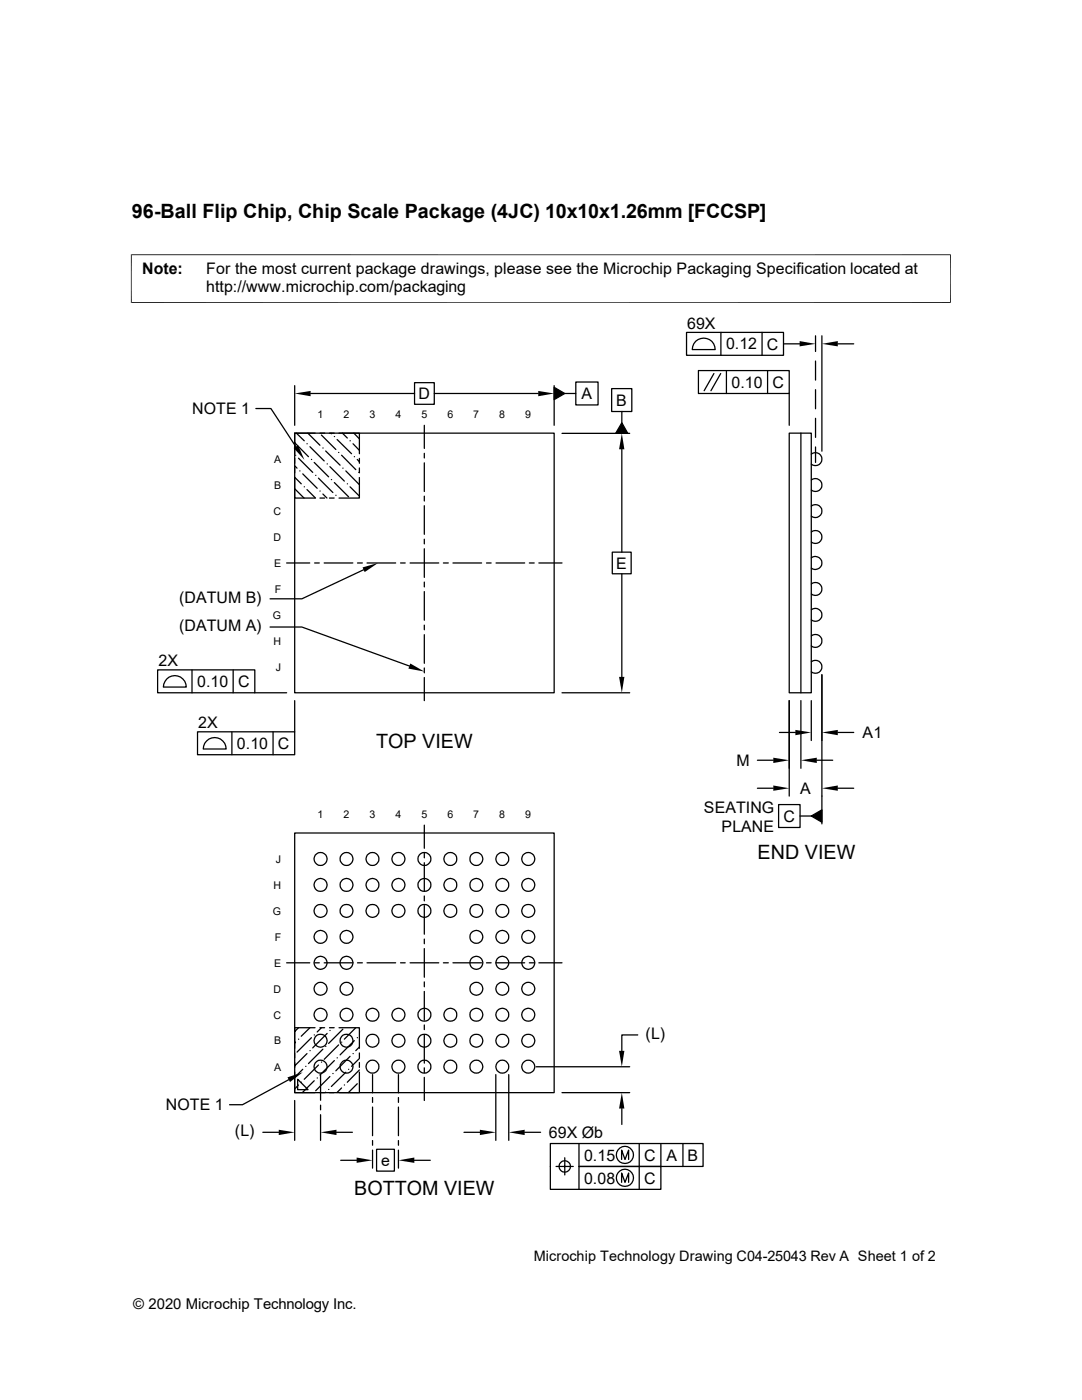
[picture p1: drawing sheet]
<svg xmlns="http://www.w3.org/2000/svg" width="216mm" height="279mm" viewBox="0 0 216 279" stroke-linecap="round" stroke-linejoin="round" font-family="sans-serif">
<g fill="none" stroke="#000" stroke-width=".25">
<path d="M58.8 77v7.9M62 78.5h20.7M82.7 76.4h4v4.3h-4zM86.7 78.5h20.7M110.6 77.3l2.1 1.2-2.1 1.3zM110.6 77v7.9M112.7 78.5h2.2M114.9 76.2h4.4v4.6h-4.4zM122 77.6h4.1v4.5h-4.1zM137 66.3h19.3v4.6h-19.3zM138.8 68.1a2.31 2.31 0 0 1 2.5-.4 2.31 2.31 0 0 1 1.4 2.1h-4.6l.3-1.2zM139.4 74h18.1v4.5h-18.1z"/>
<path d="M142.5 74.5l-2 3.5M143.8 74.5l-1.9 3.5M143.8 66.3v4.6M144.9 74v4.5M152.1 66.3v4.6M153.2 74v4.5M156.4 68.6h3.2M157.5 78.5v6.4M162.7 67v3.1M162.7 72.1v3.8M162.7 77.8v3.8M164 67v23"/>
<path d="M167.2 68.6h3.1M51.1 81.5h3l4.9 7.6M58.8 86.4h51.8v51.9h-51.8zM58.8 95.3v4.1h4.1M58.8 97.5l1.9 1.9M58.8 95.3l1.3 1.3M58.8 93l.5 .4M58.8 88.3l2.8 2.8M58.8 91.5v1M58.8 93.4v1M59 90.8h.1M59.1 86.4l1.6 1.6"/>
<path d="M59.6 91.4l2.8 2.9M59.8 94h.1M60.4 94.6l2.9 2.9M60.7 97.2h.1M61.3 97.7l1.6 1.7M61.3 88.6h.1M61.4 86.4l2.4 2.5M61.8 89.2l2.9 2.8M62.1 91.7h.1M62.7 92.3l2.9 2.9M62.9 86.4h-4.1v4.2M63 94.9h.1"/>
<path d="M63.5 95.4l2.9 2.9M63.8 98h.1M63.8 99.4h1M63.8 86.4h1M64.1 86.8l2.9 2.9M64.4 98.6l.8 .8M64.4 89.4h.1M65 90l2.9 2.8M65.3 92.6h.1M65.7 99.4h1M65.7 86.4h1M65.8 93.1l2.9 2.9"/>
<path d="M66 86.4l.1 .2M66.1 95.7h.1M66.7 96.3l2.9 2.8M66.7 87.1h.1M67 98.8h.1M67.3 87.7l2.8 2.9M67.6 90.3h.1M67.6 86.4h4.1v4.2M68.2 90.8l2.8 2.9M68.3 86.4l1 1M68.4 93.4h.1M69 94l2.7 2.7"/>
<path d="M69.3 96.6h.1M69.8 97.2l1.9 1.8M69.8 88h.1M70.4 88.6l1.3 1.3M70.6 86.4l1.1 1.2M70.7 91.1h.1M71.3 91.7l.4 .5M71.6 94.3h.1M71.7 95.3v4.1h-4.1M71.7 91.5v1M71.7 93.4v1M84.7 84.9v4.6"/>
<path d="M84.7 90.5v.9M84.7 92.4v5.7M84.7 99v1M112.1 86.5h13.5M124.1 84.4l1.2 2.1h-2.4zM124.1 82.1v2.3M124.1 89.7v20.5M157.5 86.4h4.4v51.9h-4.4zM159.8 86.4v51.9M161.9 95.8a1.29 1.29 0 0 1 1.7 .1 1.29 1.29 0 0 1 0 1.8 1.29 1.29 0 0 1-1.7 .1M161.9 90.6a1.29 1.29 0 0 1 1.7 .1 1.29 1.29 0 0 1 0 1.8 1.29 1.29 0 0 1-1.7 .1M162.7 83.5v3.8"/>
<path d="M162.7 89.2v3.1M57.2 112.4h4.6M62.8 112.4h.9M64.7 112.4h5.7M71.3 112.4h1M72.6 113.7l-12.4 5.8h-6.3M73.2 112.4h5.8M79.9 112.4h1M81.8 112.4h5.7M84.7 100.9v5.7M84.7 107.6v.9M84.7 109.5v5.7"/>
<path d="M84.7 116.2v.9M84.7 118.1v5.7M88.5 112.4h1M90.4 112.4h5.7M97.1 112.4h.9M99 112.4h5.7M105.6 112.4h1M107.5 112.4h4.6M122.2 110.2h3.7v4.3h-3.7zM124.1 114.5v20.6M161.9 116.5a1.29 1.29 0 0 1 1.7 .2 1.29 1.29 0 0 1 0 1.7 1.29 1.29 0 0 1-1.7 .1M161.9 111.3a1.3 1.3 0 0 1 1.8 .2 1.3 1.3 0 0 1 0 1.7 1.3 1.3 0 0 1-1.8 .2"/>
<path d="M161.9 106.2a1.29 1.29 0 0 1 1.7 .1 1.29 1.29 0 0 1 0 1.8 1.29 1.29 0 0 1-1.7 .1M161.9 101a1.29 1.29 0 0 1 1.7 .1 1.29 1.29 0 0 1 0 1.8 1.29 1.29 0 0 1-1.7 .1M31.5 133.7h19.3v4.6h-19.3zM33.3 135.5a2.28 2.28 0 0 1 2.5-.5 2.28 2.28 0 0 1 1.4 2.1h-4.6l.1-.6zM38.3 133.7v4.6M46.5 133.7v4.6M50.8 138.3h6.4M53.9 125.1h6.3l21.5 7.8M58.8 139.8v6.3M84.7 124.8v.9M84.7 126.7v5.7M84.7 133.3v1"/>
<path d="M84.7 135.2v4.6M112.1 138.3h13.5M157.5 139.8v19.1M159.8 139.8v13.5M161.9 132.1a1.29 1.29 0 0 1 1.7 .1 1.29 1.29 0 0 1 0 1.8 1.29 1.29 0 0 1-1.7 .1M161.9 126.9a1.29 1.29 0 0 1 1.7 .1 1.29 1.29 0 0 1 0 1.8 1.29 1.29 0 0 1-1.7 .1M161.9 121.7a1.29 1.29 0 0 1 1.7 .1 1.29 1.29 0 0 1 0 1.8 1.29 1.29 0 0 1-1.7 .1M161.9 139.8v8M164 134.7v29.7M39.4 146.1h19.4v4.5h-19.4zM41.2 147.9a2.28 2.28 0 0 1 2.5-.5 2.28 2.28 0 0 1 1.4 2.1h-4.5l.3-1.2zM46.3 146.1v4.5"/>
<path d="M54.5 146.1v4.5M151.1 151.7h3.2M151.1 157.3h3.2M155.5 146.2h3.2M163 151.7h3.2M167.2 146.2h3.1M167.2 157.3h3.1M58.8 166.2h51.8v51.9h-51.8zM84.7 164.7v4.6M84.7 170.3v.9M84.7 172.2v5.7M84.7 178.8v1"/>
<path d="M155.4 160.6h4.2v4.5h-4.2zM159.6 162.9h2.3M161.9 162.9l2.1-1.3v2.5zM57.2 192.2h4.6M62.8 192.2h.9M64.7 192.2h5.7M71.3 192.2h1M73.2 192.2h5.8M79.9 192.2h1M81.8 192.2h5.7M84.7 180.7v5.7M84.7 187.4v.9"/>
<path d="M84.7 189.3v5.7M84.7 196v.9M84.7 197.9v5.7M88.5 192.2h1M90.4 192.2h5.7M97.1 192.2h.9M99 192.2h5.7M105.6 192.2h1M107.5 192.2h4.6M57.6 215.5l-9.2 5h-2.6M58.8 214v4.1h4.1M58.8 210.1v1"/>
<path d="M58.8 212v1M58.8 219.6v8M59 208l-.2 .2M59.4 215.4l2.1 2.1h-2.1zM59.6 205.1l-.8 .8M59.6 207.4h.1M59.6 216.5l-.8 .8M60.1 216h.1M60.4 213.4l-1.6 1.6M61 212.8h.1M61.3 210.3l-2.5 2.4M61.8 205.1l-1.7 1.7"/>
<path d="M61.8 209.7h.1M62.1 207.1l-2.8 2.9M62.7 206.5h.1M62.7 215.7l-2.4 2.4M62.9 205.1h-4.1v4.1M63.3 215.1h.1M63.5 212.6l-2.8 2.8M63.8 218.1h1M63.8 205.1h1M64 214.5v5.1M64.1 205.1l-.8 .9M64.1 212h.1"/>
<path d="M64.4 209.4l-2.8 2.9M65 208.8h.1M65 218l-.1 .1M65.3 206.2l-2.9 2.9M65.6 217.4h.1M65.7 218.1h1M65.7 205.1h1M65.8 205.7h.1M65.8 214.8l-2.8 2.9M66.4 214.2h.1M66.7 211.7l-2.9 2.8M67.3 211.1h.1"/>
<path d="M67.6 208.5l-2.9 2.9M67.6 205.1h4.1v4.1M68.2 208h.1M68.2 217.1l-1 1M68.4 205.4l-2.8 2.8M68.7 216.5h.1M69 214l-2.9 2.8M69.6 213.4h.1M69.8 210.8l-2.8 2.9M70.4 210.3h.1M70.7 207.7l-2.8 2.8M71 205.1l-2.3 2.3"/>
<path d="M71.3 207.1h.1M71.3 216.3l-1.8 1.8M71.7 214v4.1h-4.1M71.7 210.1v1M71.7 212v1M71.7 209l-.7 .7M71.7 211.2l-1.6 1.6M71.7 213.5l-2.4 2.5M74.3 214.5v3.6M74.3 219v1M79.5 214.5v3.6M79.5 219v1"/>
<path d="M84.7 204.6v.9M84.7 206.5v5.7M84.7 213.1v1M84.7 215v4.6M98.9 214.5v13.1M101.5 214.5v13.1M107 212.9h18.6M112.1 218.1h13.5M127.3 206.5h-3.2v3.2M52.5 226h3.1M64 220.6v.9M64 222.5v5.1"/>
<path d="M67.1 226h3.2M68 231.6h3.2M74.3 220.9v5.8M74.3 227.6v1M74.3 229.5v3.6M75.1 229.4h3.6v4.3h-3.6zM79.5 220.9v5.8M79.5 227.6v1M79.5 229.5v3.6M82.7 231.6h3.2M92.6 226h3.2M104.7 226h3.2"/>
<path d="M111 232.8h3.4M112.7 231.1v3.4M115.5 228.2v4.6h16.4v4.6h-22.1v-9.2h30.5v4.6h-24.8v4.6M124 231.4v-1.9l.7 1.9 .7-1.9v1.9M124 236v-1.9l.7 1.9 .7-1.9v1.9M124.1 221.2v3.2M127.6 228.2v9.2M131.9 228.2v4.6M136.3 228.2v4.6"/>
<circle cx="64" cy="176.6" r="1.31"/>
<circle cx="64" cy="171.4" r="1.31"/>
<circle cx="69.1" cy="171.4" r="1.3"/>
<circle cx="69.1" cy="176.6" r="1.3"/>
<circle cx="74.3" cy="171.4" r="1.29"/>
<circle cx="74.3" cy="176.6" r="1.29"/>
<circle cx="79.5" cy="171.4" r="1.3"/>
<circle cx="79.5" cy="176.6" r="1.3"/>
<circle cx="84.7" cy="171.4" r="1.3"/>
<circle cx="84.7" cy="176.6" r="1.3"/>
<circle cx="89.9" cy="171.4" r="1.29"/>
<circle cx="89.9" cy="176.6" r="1.29"/>
<circle cx="95" cy="176.6" r="1.3"/>
<circle cx="95" cy="171.4" r="1.3"/>
<circle cx="100.2" cy="171.4" r="1.29"/>
<circle cx="100.2" cy="176.6" r="1.29"/>
<circle cx="105.4" cy="171.4" r="1.3"/>
<circle cx="105.4" cy="176.6" r="1.3"/>
<circle cx="64" cy="192.2" r="1.31"/>
<circle cx="64" cy="197.3" r="1.31"/>
<circle cx="64" cy="181.8" r="1.31"/>
<circle cx="64" cy="187" r="1.29"/>
<circle cx="69.1" cy="192.2" r="1.3"/>
<circle cx="69.1" cy="197.3" r="1.3"/>
<circle cx="69.1" cy="181.8" r="1.3"/>
<circle cx="69.2" cy="187" r="1.29"/>
<circle cx="74.3" cy="181.8" r="1.29"/>
<circle cx="79.5" cy="181.8" r="1.3"/>
<circle cx="84.7" cy="181.8" r="1.3"/>
<circle cx="89.9" cy="181.8" r="1.29"/>
<circle cx="95" cy="192.2" r="1.3"/>
<circle cx="95" cy="197.3" r="1.3"/>
<circle cx="95" cy="181.8" r="1.3"/>
<circle cx="95.1" cy="187" r="1.29"/>
<circle cx="100.2" cy="192.2" r="1.29"/>
<circle cx="100.2" cy="197.3" r="1.29"/>
<circle cx="100.2" cy="181.8" r="1.29"/>
<circle cx="100.2" cy="187" r="1.28"/>
<circle cx="105.4" cy="192.2" r="1.3"/>
<circle cx="105.4" cy="181.8" r="1.3"/>
<circle cx="105.4" cy="197.3" r="1.3"/>
<circle cx="105.4" cy="187" r="1.29"/>
<circle cx="64" cy="207.7" r="1.31"/>
<circle cx="64" cy="202.5" r="1.31"/>
<circle cx="64" cy="212.9" r="1.31"/>
<circle cx="69.1" cy="207.7" r="1.3"/>
<circle cx="69.1" cy="202.5" r="1.3"/>
<circle cx="69.1" cy="212.9" r="1.3"/>
<circle cx="74.3" cy="207.7" r="1.29"/>
<circle cx="74.3" cy="202.5" r="1.29"/>
<circle cx="74.3" cy="212.9" r="1.29"/>
<circle cx="79.5" cy="207.7" r="1.3"/>
<circle cx="79.5" cy="202.5" r="1.3"/>
<circle cx="79.5" cy="212.9" r="1.3"/>
<circle cx="84.7" cy="207.7" r="1.3"/>
<circle cx="84.7" cy="202.5" r="1.3"/>
<circle cx="84.7" cy="212.9" r="1.3"/>
<circle cx="89.9" cy="202.5" r="1.29"/>
<circle cx="89.9" cy="207.7" r="1.29"/>
<circle cx="89.9" cy="212.9" r="1.29"/>
<circle cx="95" cy="207.7" r="1.3"/>
<circle cx="95" cy="202.5" r="1.3"/>
<circle cx="95.1" cy="212.9" r="1.3"/>
<circle cx="100.2" cy="207.7" r="1.29"/>
<circle cx="100.2" cy="202.5" r="1.29"/>
<circle cx="100.2" cy="212.9" r="1.29"/>
<circle cx="105.4" cy="202.5" r="1.3"/>
<circle cx="105.4" cy="207.7" r="1.3"/>
<circle cx="105.4" cy="212.9" r="1.3"/>
<circle cx="112.7" cy="232.8" r="1.14"/>
<circle cx="124.7" cy="230.5" r="1.72"/>
<circle cx="124.7" cy="235.1" r="1.72"/>
</g>
<g fill="#000">
<path d="M58.8 78.5l3.2-.5v1.1zM107.4 78l3.2 .5-3.2 .6zM110.6 77.3l2.1 1.2-2.1 1.3zM159.6 68.1l3.1 .5-3.1 .5zM164 68.6l3.2-.5v1zM58.6 89.4l.9-.5 1.2 2.9zM124.1 86.5l.5 3.2h-1.1zM124.1 84.4l1.2 2.1h-2.4zM72.3 113.2l3.1-.8-2.6 1.8zM81.9 132.4l2.8 1.6-3.2-.6zM123.5 135.1h1.1l-.5 3.2zM154.3 151.2l3.2 .5-3.2 .6z"/>
<path d="M154.3 156.8l3.2 .5-3.2 .5zM158.7 145.7l3.2 .5-3.2 .5zM159.8 151.7l3.2-.5v1.1zM164 146.2l3.2-.5v1zM164 157.3l3.2-.5v1zM161.9 162.9l2.1-1.3v2.5zM57.4 215l3-1-2.5 1.9zM123.5 209.7h1.1l-.5 3.2zM55.6 225.5l3.2 .5-3.2 .5zM64 226l3.1-.5v1zM71.2 231l3.1 .6-3.1 .5zM79.5 231.6l3.2-.6v1.1z"/>
<path d="M95.8 225.5l3.1 .5-3.1 .5zM101.5 226l3.2-.5v1zM124.1 218.1l.5 3.1h-1.1z"/>
</g>
<path d="M26.1 50.8h163.6M26.2 50.8v9.7M189.7 50.8v9.7M26.1 60.4h163.6" fill="none" stroke="#000" stroke-width=".2"/>
<g font-size="3.9">
<text x="26.3" y="43.5">96-Ball Flip Chip, Chip Scale Package (4JC) 10x10x1.26mm [FCCSP]</text>
<text x="75.1" y="149.2">TOP VIEW</text>
<text x="151.2" y="171.4">END VIEW</text>
<text x="70.7" y="238.5">BOTTOM VIEW</text>
</g>
<g font-size="3.2">
<text x="28.4" y="54.6">Note:</text>
<text x="41.1" y="54.6">For the most current package drawings, please see the Microchip Packaging Specification located at</text>
<text x="41.1" y="58.3">http://www.microchip.com/packaging</text>
<text x="137.1" y="65.6">69X</text>
<text x="144.9" y="69.7">0.12</text>
<text x="153" y="69.8">C</text>
<text x="146" y="77.4">0.10</text>
<text x="154.1" y="77.4">C</text>
<text x="38.3" y="82.7">NOTE 1</text>
<text x="83.5" y="79.7">D</text>
<text x="116" y="79.7">A</text>
<text x="123" y="81">B</text>
<text x="122.9" y="113.5">E</text>
<text x="35.7" y="125.9">(DATUM A)</text>
<text x="35.7" y="120.3">(DATUM B)</text>
<text x="31.6" y="132.9">2X</text>
<text x="39.3" y="137.1">0.10</text>
<text x="47.5" y="137.1">C</text>
<text x="39.5" y="145.2">2X</text>
<text x="47.3" y="149.4">0.10</text>
<text x="55.5" y="149.5">C</text>
<text x="172.1" y="147.3">A1</text>
<text x="146.9" y="152.9">M</text>
<text x="159.7" y="158.5">A</text>
<text x="140.5" y="162.2">SEATING</text>
<text x="144" y="166">PLANE</text>
<text x="156.3" y="164">C</text>
<text x="128.8" y="207.3">(L)</text>
<text x="33.1" y="221.6">NOTE 1</text>
<text x="46.9" y="226.8">(L)</text>
<text x="109.5" y="227.1">69X Øb</text>
<text x="76" y="232.7">e</text>
<text x="116.5" y="231.6">0.15</text>
<text x="128.5" y="231.6">C</text>
<text x="133" y="231.6">A</text>
<text x="137.2" y="231.6">B</text>
<text x="116.5" y="236.2">0.08</text>
<text x="128.5" y="236.2">C</text>
</g>
<text font-size="3" x="26.6" y="261.3">© 2020 Microchip Technology Inc.</text>
<text font-size="2.9" x="106.5" y="251.6">Microchip Technology Drawing C04-25043 Rev A Sheet 1 of 2</text>
<g font-size="2.1">
<text x="63.4" y="83.4">1</text>
<text x="68.5" y="83.4">2</text>
<text x="73.7" y="83.4">3</text>
<text x="78.9" y="83.4">4</text>
<text x="84.1" y="83.4">5</text>
<text x="89.3" y="83.4">6</text>
<text x="94.4" y="83.4">7</text>
<text x="99.6" y="83.4">8</text>
<text x="104.8" y="83.4">9</text>
<text x="54.7" y="92.4">A</text>
<text x="54.7" y="97.6">B</text>
<text x="54.6" y="102.7">C</text>
<text x="54.6" y="108">D</text>
<text x="54.7" y="113.1">E</text>
<text x="54.8" y="118.3">F</text>
<text x="54.4" y="123.5">G</text>
<text x="54.6" y="128.7">H</text>
<text x="55" y="133.8">J</text>
<text x="63.4" y="163.2">1</text>
<text x="68.5" y="163.2">2</text>
<text x="73.7" y="163.2">3</text>
<text x="78.9" y="163.2">4</text>
<text x="84.1" y="163.2">5</text>
<text x="89.3" y="163.2">6</text>
<text x="94.4" y="163.2">7</text>
<text x="99.6" y="163.2">8</text>
<text x="104.8" y="163.2">9</text>
<text x="55" y="172.2">J</text>
<text x="54.6" y="177.4">H</text>
<text x="54.4" y="182.6">G</text>
<text x="54.8" y="187.7">F</text>
<text x="54.7" y="192.9">E</text>
<text x="54.6" y="203.3">C</text>
<text x="54.6" y="198.1">D</text>
<text x="54.7" y="208.4">B</text>
<text x="54.7" y="213.7">A</text>
</g>
</svg>
